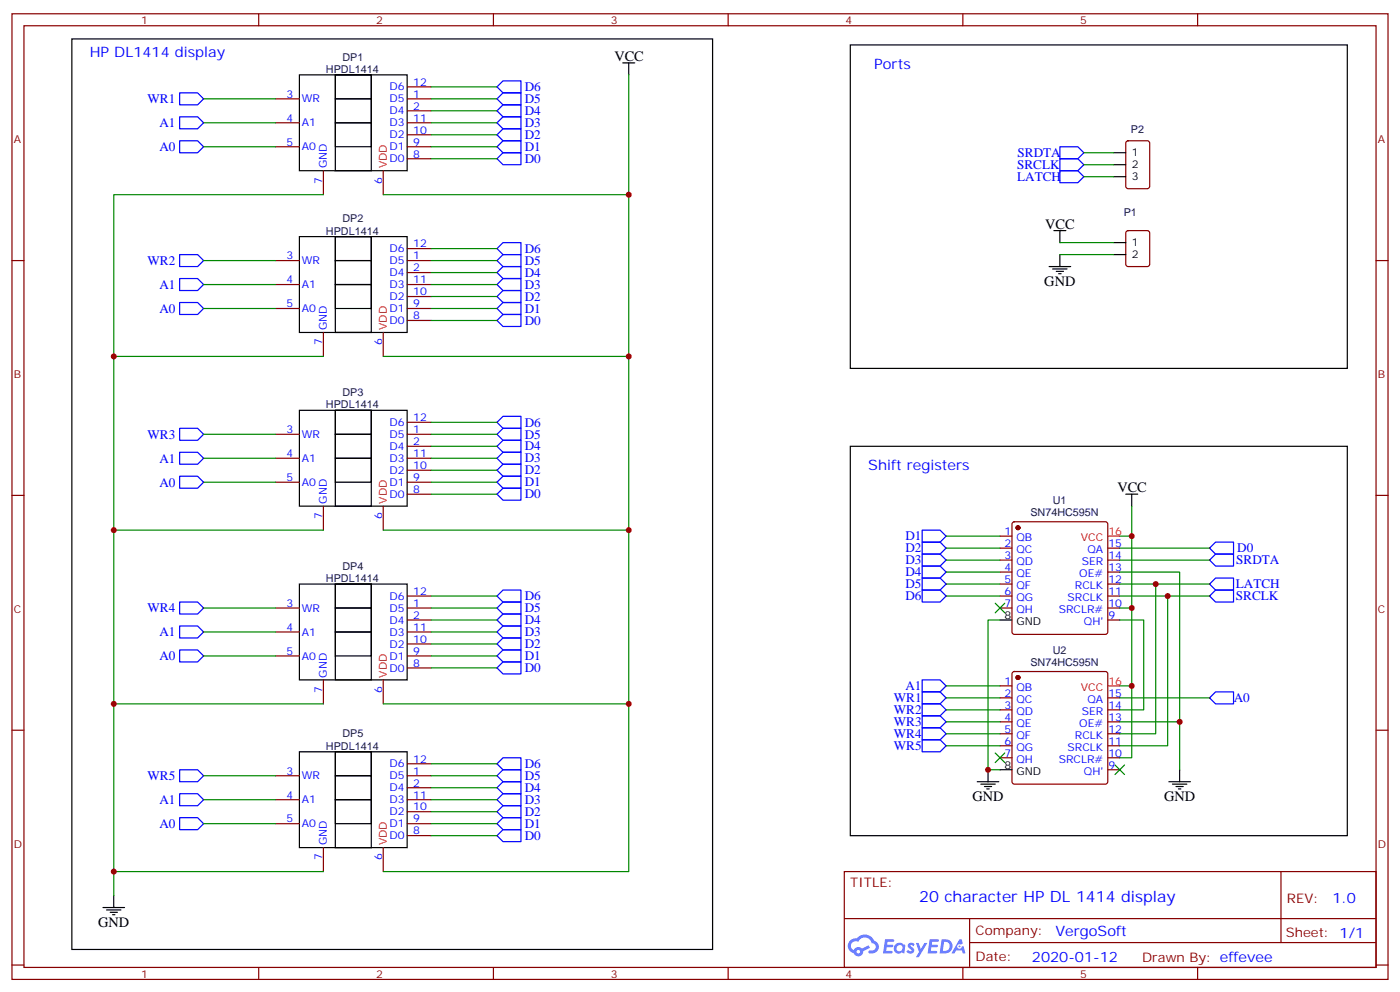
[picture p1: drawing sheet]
<svg xmlns="http://www.w3.org/2000/svg" width="412mm" height="292mm" viewBox="0 0 412 292" stroke-linecap="round" stroke-linejoin="round" font-family="sans-serif">
<path d="M21.2 11.5h188.7v268.1h-188.7zM250.5 13.2h146.4v95.3h-146.4zM250.5 131.4h146.4v114.7h-146.4z" fill="none" stroke="#000" stroke-width=".35"/>
<g fill="none" stroke="#870000" stroke-width=".35">
<path d="M3.5 4.1h405.4v284.3h-405.4zM7.1 7.6h398.2v277.3h-398.2zM76.2 4.1v3.5M145.3 4.1v3.5M214.5 4.1v3.5M283.6 4.1v3.5M352.8 4.1v3.5M3.5 76.7h3.6M405.3 76.7h3.6M3.5 145.9h3.6M405.3 145.9h3.6M3.5 215h3.6"/>
<path d="M405.3 215h3.6M248.7 256.6h156.6v28.3h-156.6zM377.3 256.7v20.8M248.7 270.5h156.5M285.6 277.5h119.6M285.6 270.5v14.1M3.5 284.2h3.6M76.2 284.9v3.5M145.3 284.9v3.5M214.5 284.9v3.5M283.6 284.9v3.5M352.8 284.9v3.5"/>
<path d="M405.3 284.2h3.6"/>
</g>
<g fill="#5487ff">
<path d="M267.7 277.8a1.22 1.22 0 0 1 1.7 .3l-.4 .6a.47 .47 0 0 0-.3-.4 .47 .47 0 0 0-.5 .1l.1 .3a1.14 1.14 0 0 1 .8 1.7 1.14 1.14 0 0 1-1.9 0l-.2-.2 .5-.5 .7 .4a.29 .29 0 0 0 .3-.2 .29 .29 0 0 0-.2-.4 1.04 1.04 0 0 1-.6-1.7z"/>
<path d="M260.7 276.6h2.4l.3 .2-.2 .5h-1.8l-.1 .9h1.5l.3 .3-.3 .4h-1.6l-.2 1.1 1.7 .1 .2 .3-.2 .3h-2.6z"/>
<path d="M273.8 276.6h2.4l.3 .2-.1 .5h-1.8l-.2 .9h1.6l.3 .3-.4 .4h-1.6l-.1 1.1 1.7 .1 .2 .3-.2 .3h-2.6z"/>
<path d="M282.6 276.6h.7l.3 1.2-.6 .3a.69 .69 0 0 0-1 .3 .69 .69 0 0 0 .4 1 .69 .69 0 0 0 .9-.6l.5-.3 .6 2.2h-.8l-.2-.9h-1.8l-.5 .9h-.8z"/>
<path d="M269.8 277.7h.8l.6 1.8 1.1-1.8h.9l-2.6 4.1h-.8l.9-1.5z"/>
<path d="M277.4 276.6l-.6 4.1h1.3a2.11 2.11 0 0 0 2.5-2.1 2.11 2.11 0 0 0-2.5-2zM278.1 277.3a1.39 1.39 0 0 1 1.7 1.4 1.39 1.39 0 0 1-1.8 1.3h-.3z"/>
<path d="M263.7 278.2a1.54 1.54 0 0 0-.1 2.1 1.54 1.54 0 0 0 2.2 .2l.6 .2 .3-2.3-.2-.2-.4-.1a1.49 1.49 0 0 0-2.4 .1zM264 279.2a.94 .94 0 0 1 1.8 0 .94 .94 0 0 1-1.8 0z"/>
<path d="M250.4 276.9a2.18 2.18 0 0 0 1.1 3.8 1.44 1.44 0 0 0 1.6 .9 1.44 1.44 0 0 0 1.2-1.5l2-1-.5-.7-1.9 .9a1.47 1.47 0 0 0-2.4 .5 1.39 1.39 0 0 1-.7-2 1.39 1.39 0 0 1 2-.4 2.12 2.12 0 0 1 2.2-1.3 2.12 2.12 0 0 1 1.9 1.6 1.14 1.14 0 0 1 1.1 1.5 1.14 1.14 0 0 1-1.7 .7 .43 .43 0 0 0-.5 .3 .43 .43 0 0 0 .4 .5 1.98 1.98 0 0 0 2.5-1.2 1.98 1.98 0 0 0-1.2-2.5 3.1 3.1 0 0 0-5.3-.7l-.9 .1zM252.3 280.2a.55 .55 0 0 1 1.1 0 .55 .55 0 0 1-1.1 0z"/>
<circle cx="282.6" cy="278.7" r=".26"/>
</g>
<g fill="none" stroke="#870000" stroke-width=".35">
<path d="M81.1 29.1h7.1M81.1 36.2h7.1M119.9 29.1h7.1M119.9 32.6h7.1M119.9 36.2h7.1M119.9 39.7h7.1M119.9 25.6h7.1M81.1 43.2h7.1M95.2 50.3v7M112.9 50.3v7M119.9 43.2h7.1M119.9 46.7h7.1"/>
<path d="M331.8 41.7l.5-.2h5.7l.6 .4 .1 13-.5 .6-5.9 .1-.6-.5-.1-12.9zM81.1 76.7h7.1M119.9 76.7h7.1M119.9 73.2h7.1M331.8 68.1l.5-.2h5.7l.6 .4 .1 9.5-.5 .6-5.9 .1-.6-.5-.1-9.4zM81.1 83.8h7.1M81.1 90.8h7.1M95.2 97.9v7.1M112.9 97.9v7.1M119.9 80.3h7.1M119.9 83.8h7.1M119.9 90.8h7.1"/>
<path d="M119.9 94.4h7.1M119.9 87.3h7.1M81.1 127.9h7.1M81.1 134.9h7.1M119.9 127.9h7.1M119.9 131.4h7.1M119.9 134.9h7.1M119.9 138.5h7.1M119.9 124.4h7.1M81.1 142h7.1M95.2 149v7.1M112.9 149v7.1"/>
<path d="M119.9 142h7.1M119.9 145.5h7.1M294.6 157.9h3.5M298.3 153.8l.5-.2h26.8l.5 .2 .2 .5v31.8l-.2 .5-.5 .2h-26.8l-.5-.2-.2-.5v-31.8zM81.1 179h7.1M119.9 175.5h7.1M119.9 179h7.1M294.6 161.4h3.5M294.6 164.9h3.5M294.6 168.5h3.5M294.6 172h3.5M294.6 175.5h3.5"/>
<path d="M294.6 179h3.5M326.3 161.4h3.5M326.3 164.9h3.5M326.3 168.5h3.5M326.3 172h3.5M326.3 175.5h3.5M326.3 179h3.5M81.1 186.1h7.1M81.1 193.1h7.1M119.9 182.6h7.1M119.9 186.1h7.1M119.9 193.1h7.1"/>
<path d="M119.9 196.7h7.1M119.9 189.6h7.1M298.3 197.9l.5-.2h26.8l.5 .2 .2 .5v31.8l-.2 .5-.5 .2h-26.8l-.5-.2-.2-.5v-31.8zM326.3 182.6h3.5M95.2 200.2v7.1M112.9 200.2v7.1M294.6 202h3.5M294.6 205.5h3.5M294.6 209h3.5M294.6 212.5h3.5M294.6 216.1h3.5M294.6 219.6h3.5"/>
<path d="M326.3 205.5h3.5M326.3 209h3.5M326.3 212.5h3.5M326.3 216.1h3.5M326.3 219.6h3.5M81.1 228.4h7.1M81.1 235.5h7.1M119.9 228.4h7.1M119.9 232h7.1M119.9 235.5h7.1M119.9 239h7.1M119.9 224.9h7.1"/>
<path d="M294.6 223.1h3.5M326.3 223.1h3.5M326.3 226.7h3.5M81.1 242.5h7.1M95.2 249.6v7M112.9 249.6v7M119.9 242.5h7.1M119.9 246.1h7.1"/>
</g>
<g fill="#870000" stroke="#870000" stroke-width=".35">
<circle cx="299.9" cy="155.4" r=".53"/>
<circle cx="299.9" cy="199.5" r=".53"/>
</g>
<g fill="none" stroke="#000" stroke-width=".35">
<path d="M183.4 18.5h3.6M185.2 18.5v3.5M88.2 22h31.7v28.3h-31.7zM98.8 22h10.6v28.3h-10.6zM98.8 22h10.6v7.1h-10.6zM98.8 29.1h10.6v7.1h-10.6zM98.8 36.2h10.6v7h-10.6zM328.1 45h3.5M328.1 48.5h3.5M328.1 52h3.5M88.2 69.7h31.7v28.2h-31.7zM98.8 69.7h10.6v28.2h-10.6z"/>
<path d="M98.8 69.7h10.6v7h-10.6zM98.8 76.7h10.6v7.1h-10.6zM309 78.5h6.4M310.1 79.2h4.2M310.4 67.9h3.6M311.1 79.9h2.2M312.2 67.9v3.5M312.2 75v3.5M328.1 71.4h3.5M328.1 75h3.5M98.8 83.8h10.6v7h-10.6zM311.9 80.6h.7"/>
<path d="M88.2 120.8h31.7v28.2h-31.7zM98.8 120.8h10.6v28.2h-10.6zM98.8 120.8h10.6v7.1h-10.6zM98.8 127.9h10.6v7h-10.6zM98.8 134.9h10.6v7.1h-10.6zM331.6 145.5h3.5M333.4 145.5v3.5M88.2 172h31.7v28.2h-31.7zM98.8 172h10.6v28.2h-10.6zM98.8 172h10.6v7h-10.6zM98.8 179h10.6v7.1h-10.6zM98.8 186.1h10.6v7h-10.6z"/>
<path d="M294.6 182.6h3.5M88.2 221.4h31.7v28.2h-31.7zM98.8 221.4h10.6v28.2h-10.6zM98.8 221.4h10.6v7h-10.6zM98.8 228.4h10.6v7.1h-10.6zM98.8 235.5h10.6v7h-10.6zM287.9 230.2h6.3M288.9 230.9h4.3M290 231.6h2.1M290.7 232.3h.7M291 226.7v3.5M294.6 226.7h3.5"/>
<path d="M344.3 230.2h6.4M345.4 230.9h4.2M346.4 231.6h2.1M347.1 232.3h.7M347.5 226.7v3.5M30.3 267.2h6.4M31.4 267.9h4.2M32.5 268.6h2.1M33.2 269.3h.7M33.5 263.7v3.5"/>
</g>
<path d="M326.3 157.9h3.5M326.3 202h3.5" fill="none" stroke="#f00" stroke-width=".35"/>
<g fill="none" stroke="#00f" stroke-width=".35">
<path d="M52.9 27.3h5.3l1.8 1.8-1.8 1.8h-5.3zM52.9 34.4h5.3l1.8 1.8-1.8 1.7h-5.3zM146.4 39.7l1.8-1.8h5.3v3.6h-5.3zM146.4 36.2l1.8-1.8h5.3v3.5h-5.3zM146.4 29.1l1.8-1.8h5.3v3.6h-5.3zM146.4 25.6l1.8-1.8h5.3v3.5h-5.3zM148.2 30.9h5.3v3.5h-5.3l-1.8-1.8zM52.9 41.5h5.3l1.8 1.7-1.8 1.8h-5.3zM146.4 46.7l1.8-1.7h5.3v3.5h-5.3zM146.4 43.2l1.8-1.7h5.3v3.5h-5.3zM312.2 43.2h5.3l1.8 1.8-1.8 1.7h-5.3zM312.2 46.7h5.3l1.8 1.8-1.8 1.8h-5.3z"/>
<path d="M312.2 50.3h5.3l1.8 1.7-1.8 1.8h-5.3zM52.9 75h5.3l1.8 1.7-1.8 1.8h-5.3zM146.4 73.2l1.8-1.8h5.3v3.6h-5.3zM146.4 76.7l1.8-1.7h5.3v3.5h-5.3zM52.9 89.1h5.3l1.8 1.7-1.8 1.8h-5.3zM52.9 82h5.3l1.8 1.8-1.8 1.7h-5.3zM146.4 80.3l1.8-1.8h5.3v3.5h-5.3zM146.4 83.8l1.8-1.8h5.3v3.5h-5.3zM146.4 87.3l1.8-1.8h5.3v3.6h-5.3zM146.4 90.8l1.8-1.7h5.3v3.5h-5.3zM146.4 94.4l1.8-1.8h5.3v3.5h-5.3zM52.9 133.2h5.3l1.8 1.7-1.8 1.8h-5.3z"/>
<path d="M52.9 126.1h5.3l1.8 1.8-1.8 1.7h-5.3zM146.4 124.4l1.8-1.8h5.3v3.5h-5.3zM146.4 127.9l1.8-1.8h5.3v3.5h-5.3zM146.4 131.4l1.8-1.8h5.3v3.6h-5.3zM146.4 134.9l1.8-1.7h5.3v3.5h-5.3zM146.4 138.5l1.8-1.8h5.3v3.5h-5.3zM52.9 140.2h5.3l1.8 1.8-1.8 1.8h-5.3zM146.4 142l1.8-1.8h5.3v3.6h-5.3zM146.4 145.5l1.8-1.7h5.3v3.5h-5.3zM271.6 159.6h5.3l1.8 1.8-1.8 1.8h-5.3zM271.6 156.1h5.3l1.8 1.8-1.8 1.7h-5.3zM358.1 159.6h5.3v3.6h-5.3l-1.8-1.8z"/>
<path d="M52.9 177.3h5.3l1.8 1.7-1.8 1.8h-5.3zM146.4 175.5l1.8-1.8h5.3v3.6h-5.3zM146.4 179l1.8-1.7h5.3v3.5h-5.3zM271.6 163.2h5.3l1.8 1.7-1.8 1.8h-5.3zM271.6 166.7h5.3l1.8 1.8-1.8 1.7h-5.3zM271.6 170.2h5.3l1.8 1.8-1.8 1.7h-5.3zM271.6 173.7h5.3l1.8 1.8-1.8 1.8h-5.3zM356.3 164.9l1.8-1.7h5.3v3.5h-5.3zM356.3 172l1.8-1.8h5.3v3.5h-5.3zM356.3 175.5l1.8-1.8h5.3v3.6h-5.3zM52.9 191.4h5.3l1.8 1.7-1.8 1.8h-5.3zM52.9 184.3h5.3l1.8 1.8-1.8 1.8h-5.3z"/>
<path d="M146.4 182.6l1.8-1.8h5.3v3.5h-5.3zM146.4 186.1l1.8-1.8h5.3v3.6h-5.3zM146.4 193.1l1.8-1.7h5.3v3.5h-5.3zM146.4 196.7l1.8-1.8h5.3v3.5h-5.3zM148.2 187.9h5.3v3.5h-5.3l-1.8-1.8zM271.6 200.2h5.3l1.8 1.8-1.8 1.7h-5.3zM271.6 203.7h5.3l1.8 1.8-1.8 1.8h-5.3zM271.6 207.3h5.3l1.8 1.7-1.8 1.8h-5.3zM271.6 210.8h5.3l1.8 1.7-1.8 1.8h-5.3zM271.6 214.3h5.3l1.8 1.8-1.8 1.7h-5.3zM271.6 217.8h5.3l1.8 1.8-1.8 1.8h-5.3zM356.3 205.5l1.8-1.8h5.3v3.6h-5.3z"/>
<path d="M52.9 233.7h5.3l1.8 1.8-1.8 1.7h-5.3zM52.9 226.7h5.3l1.8 1.7-1.8 1.8h-5.3zM146.4 224.9l1.8-1.8h5.3v3.6h-5.3zM146.4 228.4l1.8-1.7h5.3v3.5h-5.3zM146.4 232l1.8-1.8h5.3v3.5h-5.3zM146.4 235.5l1.8-1.8h5.3v3.5h-5.3zM146.4 239l1.8-1.8h5.3v3.6h-5.3zM52.9 240.8h5.3l1.8 1.7-1.8 1.8h-5.3zM146.4 242.5l1.8-1.7h5.3v3.5h-5.3zM146.4 246.1l1.8-1.8h5.3v3.5h-5.3z"/>
</g>
<g fill="none" stroke="#008700" stroke-width=".35">
<path d="M60 29.1h21.1M60 36.2h21.1M127 25.6h19.4M127 29.1h19.4M127 32.6h19.4M127 36.2h19.4M127 39.7h19.4M185.2 22v234.6h-72.3M60 43.2h21.1M95.2 57.3h-61.7v206.4M112.9 57.3h72.3M127 43.2h19.4"/>
<path d="M127 46.7h19.4M319.3 45h8.8M319.3 48.5h8.8M319.3 52h8.8M60 76.7h21.1M127 76.7h19.4M127 73.2h19.4M312.2 71.4h15.9M312.2 75h15.9M60 90.8h21.1M60 83.8h21.1M127 80.3h19.4"/>
<path d="M127 94.4h19.4M127 90.8h19.4M127 87.3h19.4M127 83.8h19.4M33.5 105h61.7M112.9 105h72.3M60 134.9h21.1M60 127.9h21.1M127 138.5h19.4M127 134.9h19.4M127 131.4h19.4M127 127.9h19.4"/>
<path d="M127 124.4h19.4M33.5 156.1h61.7M60 142h21.1M112.9 156.1h72.3M127 145.5h19.4M127 142h19.4M278.7 157.9h15.9M329.8 157.9h3.6v44.1h-3.6M333.4 149v8.9M60 179h21.1M127 175.5h19.4M127 179h19.4"/>
<path d="M278.7 161.4h15.9M278.7 164.9h15.9M278.7 168.5h15.9M278.7 172h15.9M278.7 175.5h15.9M329.8 168.5h17.7v44h-17.7M329.8 161.4h26.5M329.8 164.9h26.5M329.8 172h26.5M329.8 175.5h26.5M329.8 179h3.6M340.4 172v44.1h-10.6"/>
<path d="M344 175.5v44.1h-14.2M60 193.1h21.1M60 186.1h21.1M127 196.7h19.4M127 193.1h19.4M127 189.6h19.4M127 186.1h19.4M127 182.6h19.4M294.6 182.6h-3.6v44.1h3.6M329.8 182.6h7.1v26.4h-7.1M33.5 207.3h61.7M112.9 207.3h72.3"/>
<path d="M278.7 205.5h15.9M278.7 202h15.9M278.7 209h15.9M278.7 212.5h15.9M278.7 216.1h15.9M278.7 219.6h15.9M329.8 205.5h26.5M333.4 202v21.1h-3.6M347.5 212.5v14.2M60 228.4h21.1M60 235.5h21.1M127 224.9h19.4"/>
<path d="M127 228.4h19.4M127 232h19.4M127 235.5h19.4M127 239h19.4M33.5 256.6h61.7M60 242.5h21.1M127 242.5h19.4M127 246.1h19.4"/>
</g>
<g fill="#c00">
<circle cx="185.2" cy="156.1" r=".88"/>
<circle cx="333.4" cy="157.9" r=".88"/>
<circle cx="347.5" cy="212.5" r=".88"/>
<circle cx="333.4" cy="179" r=".88"/>
<circle cx="344" cy="175.5" r=".88"/>
<circle cx="291" cy="226.7" r=".88"/>
<circle cx="340.4" cy="172" r=".88"/>
<circle cx="333.4" cy="202" r=".88"/>
<circle cx="185.2" cy="57.3" r=".88"/>
<circle cx="185.2" cy="105" r=".88"/>
<circle cx="185.2" cy="207.3" r=".88"/>
<circle cx="33.5" cy="105" r=".88"/>
<circle cx="33.5" cy="156.1" r=".88"/>
<circle cx="33.5" cy="207.3" r=".88"/>
<circle cx="33.5" cy="256.6" r=".88"/>
</g>
<g fill="#c00" stroke="#008700" stroke-width=".35">
<path d="M293.2 177.6l2.8 2.8zM296 177.6l-2.8 2.8z"/>
<path d="M293.2 221.7l2.8 2.8zM293.2 224.5l2.8-2.8z"/>
<path d="M328.4 225.2l2.9 2.9zM331.3 225.2l-2.9 2.9z"/>
</g>
<text font-size="4.6" fill="#00f" x="270.8" y="265.7">20 character HP DL 1414 display</text>
<g font-size="4.2" fill="#00f">
<text x="26.5" y="16.8">HP DL1414 display</text>
<text x="257.5" y="20.3">Ports</text>
<text x="255.8" y="138.5">Shift registers</text>
<text x="392.5" y="265.9">1.0</text>
<text x="310.9" y="275.5">VergoSoft</text>
<text x="304" y="283.3">2020-01-12</text>
</g>
<g font-size="4.2">
<text x="181" y="17.8">VCC</text>
<text x="307.9" y="67.5">VCC</text>
<text x="307.6" y="84.1">GND</text>
<text x="329.1" y="144.8">VCC</text>
<text x="286.5" y="235.8">GND</text>
<text x="342.9" y="235.8">GND</text>
<text x="28.9" y="272.9">GND</text>
</g>
<g font-size="3.9" fill="#00f">
<text x="154.6" y="26.8">D6</text>
<text x="43.4" y="30.4">WR1</text>
<text x="154.6" y="33.9">D4</text>
<text x="154.6" y="30.3">D5</text>
<text x="47" y="37.5">A1</text>
<text x="154.6" y="40.9">D2</text>
<text x="154.6" y="37.4">D3</text>
<text x="47" y="44.5">A0</text>
<text x="154.6" y="48">D0</text>
<text x="154.6" y="44.5">D1</text>
<text x="299.7" y="46.2">SRDTA</text>
<text x="299.6" y="49.7">SRCLK</text>
<text x="299.6" y="53.3">LATCH</text>
<text x="154.6" y="74.4">D6</text>
<text x="154.6" y="78">D5</text>
<text x="43.4" y="78">WR2</text>
<text x="154.6" y="81.5">D4</text>
<text x="47" y="85.1">A1</text>
<text x="154.6" y="85">D3</text>
<text x="154.6" y="88.6">D2</text>
<text x="47" y="92.1">A0</text>
<text x="154.6" y="92.1">D1</text>
<text x="154.6" y="95.6">D0</text>
<text x="154.6" y="125.6">D6</text>
<text x="43.4" y="129.2">WR3</text>
<text x="154.6" y="129.1">D5</text>
<text x="47" y="136.2">A1</text>
<text x="154.6" y="132.7">D4</text>
<text x="154.6" y="136.2">D3</text>
<text x="47" y="143.3">A0</text>
<text x="154.6" y="139.7">D2</text>
<text x="154.6" y="143.2">D1</text>
<text x="154.6" y="146.8">D0</text>
<text x="266.7" y="159.1">D1</text>
<text x="266.7" y="162.6">D2</text>
<text x="266.7" y="166.2">D3</text>
<text x="364.2" y="166.2">SRDTA</text>
<text x="364.5" y="162.6">D0</text>
<text x="266.7" y="169.7">D4</text>
<text x="266.7" y="173.2">D5</text>
<text x="364.1" y="173.2">LATCH</text>
<text x="154.6" y="176.7">D6</text>
<text x="266.7" y="176.7">D6</text>
<text x="364.1" y="176.7">SRCLK</text>
<text x="43.4" y="180.3">WR4</text>
<text x="154.6" y="180.3">D5</text>
<text x="154.6" y="183.8">D4</text>
<text x="47" y="187.4">A1</text>
<text x="154.6" y="187.3">D3</text>
<text x="154.6" y="190.9">D2</text>
<text x="47" y="194.4">A0</text>
<text x="154.6" y="194.4">D1</text>
<text x="154.6" y="197.9">D0</text>
<text x="266.7" y="203.2">A1</text>
<text x="263.3" y="206.7">WR1</text>
<text x="363.4" y="206.7">A0</text>
<text x="263.3" y="210.3">WR2</text>
<text x="263.3" y="213.8">WR3</text>
<text x="263.3" y="217.3">WR4</text>
<text x="263.3" y="220.8">WR5</text>
<text x="154.6" y="226.1">D6</text>
<text x="43.4" y="229.7">WR5</text>
<text x="154.6" y="229.7">D5</text>
<text x="154.6" y="233.2">D4</text>
<text x="47" y="236.8">A1</text>
<text x="154.6" y="236.7">D3</text>
<text x="47" y="243.8">A0</text>
<text x="154.6" y="240.2">D2</text>
<text x="154.6" y="243.8">D1</text>
<text x="154.6" y="247.3">D0</text>
</g>
<g font-size="3.9" fill="#800">
<text x="250.5" y="261.2">TITLE:</text>
<text x="379.1" y="265.9">REV:</text>
<text x="287.4" y="275.4">Company:</text>
<text x="378.7" y="276">Sheet: 1/1</text>
<text x="287.4" y="283.1">Date:</text>
<text x="336.4" y="283.2">Drawn By: effevee</text>
</g>
<g font-size="3.2" fill="#800">
<text x="41.6" y="7.1">1</text>
<text x="110.8" y="7.1">2</text>
<text x="179.9" y="7.1">3</text>
<text x="249.1" y="7.1">4</text>
<text x="318.2" y="7.1">5</text>
<text x="4.1" y="42.2">A</text>
<text x="405.9" y="42.2">A</text>
<text x="4.1" y="111.3">B</text>
<text x="405.9" y="111.3">B</text>
<text x="4.1" y="180.4">C</text>
<text x="405.9" y="180.4">C</text>
<text x="4.1" y="249.6">D</text>
<text x="405.9" y="249.6">D</text>
<text x="41.6" y="287.9">1</text>
<text x="110.8" y="287.9">2</text>
<text x="179.9" y="287.9">3</text>
<text x="249.1" y="287.9">4</text>
<text x="318.2" y="287.9">5</text>
</g>
<g font-size="3.2" fill="#000080">
<text x="100.9" y="17.8">DP1</text>
<text x="96" y="21.4">HPDL1414</text>
<text x="333.1" y="39.1">P2</text>
<text x="100.9" y="65.4">DP2</text>
<text x="331" y="63.6">P1</text>
<text x="96" y="69.1">HPDL1414</text>
<text x="100.9" y="116.6">DP3</text>
<text x="96" y="120.2">HPDL1414</text>
<text x="310.1" y="148.4">U1</text>
<text x="303.5" y="151.9">SN74HC595N</text>
<text x="100.9" y="167.7">DP4</text>
<text x="96" y="171.4">HPDL1414</text>
<text x="303.5" y="196">SN74HC595N</text>
<text x="310.1" y="192.5">U2</text>
<text x="96" y="220.8">HPDL1414</text>
<text x="100.9" y="217.1">DP5</text>
</g>
<g font-size="3.2" fill="#00f">
<text x="84.4" y="28.8">3</text>
<text x="114.8" y="26.6">D6</text>
<text x="121.7" y="28.8">1</text>
<text x="121.7" y="25.2">12</text>
<text x="84.4" y="35.8">4</text>
<text x="88.9" y="30.2">WR</text>
<text x="114.8" y="30.2">D5</text>
<text x="114.8" y="33.7">D4</text>
<text x="121.7" y="32.3">2</text>
<text x="121.7" y="35.8">11</text>
<text x="88.9" y="37.2">A1</text>
<text x="114.8" y="40.7">D2</text>
<text x="114.8" y="37.2">D3</text>
<text x="121.7" y="39.3">10</text>
<text x="84.4" y="42.9">5</text>
<text x="88.9" y="44.3">A0</text>
<text x="114.8" y="47.8">D0</text>
<text x="114.8" y="44.3">D1</text>
<text x="121.7" y="46.4">8</text>
<text x="121.7" y="42.9">9</text>
<text x="96.3" y="49.6" transform="rotate(-90 96.3 49.6)">GND</text>
<text x="94.9" y="54.1" transform="rotate(-90 94.9 54.1)">7</text>
<text x="112.5" y="54.1" transform="rotate(-90 112.5 54.1)">6</text>
<text x="84.4" y="76.4">3</text>
<text x="88.9" y="77.8">WR</text>
<text x="114.8" y="77.8">D5</text>
<text x="114.8" y="74.3">D6</text>
<text x="121.7" y="76.4">1</text>
<text x="121.7" y="72.8">12</text>
<text x="84.4" y="83.4">4</text>
<text x="114.8" y="81.3">D4</text>
<text x="121.7" y="79.9">2</text>
<text x="121.7" y="83.4">11</text>
<text x="88.9" y="84.8">A1</text>
<text x="114.8" y="88.4">D2</text>
<text x="114.8" y="84.8">D3</text>
<text x="121.7" y="87">10</text>
<text x="84.4" y="90.5">5</text>
<text x="88.9" y="91.9">A0</text>
<text x="114.8" y="95.4">D0</text>
<text x="114.8" y="91.9">D1</text>
<text x="121.7" y="94">8</text>
<text x="121.7" y="90.5">9</text>
<text x="94.9" y="101.7" transform="rotate(-90 94.9 101.7)">7</text>
<text x="96.3" y="97.2" transform="rotate(-90 96.3 97.2)">GND</text>
<text x="112.5" y="101.7" transform="rotate(-90 112.5 101.7)">6</text>
<text x="114.8" y="125.4">D6</text>
<text x="121.7" y="124">12</text>
<text x="84.4" y="127.5">3</text>
<text x="88.9" y="128.9">WR</text>
<text x="114.8" y="128.9">D5</text>
<text x="121.7" y="127.5">1</text>
<text x="121.7" y="131.1">2</text>
<text x="84.4" y="134.6">4</text>
<text x="88.9" y="136">A1</text>
<text x="114.8" y="132.5">D4</text>
<text x="114.8" y="136">D3</text>
<text x="121.7" y="134.6">11</text>
<text x="84.4" y="141.6">5</text>
<text x="88.9" y="143.1">A0</text>
<text x="114.8" y="143.1">D1</text>
<text x="114.8" y="139.5">D2</text>
<text x="121.7" y="141.6">9</text>
<text x="121.7" y="138.1">10</text>
<text x="96.3" y="148.3" transform="rotate(-90 96.3 148.3)">GND</text>
<text x="114.8" y="146.6">D0</text>
<text x="121.7" y="145.2">8</text>
<text x="94.9" y="152.8" transform="rotate(-90 94.9 152.8)">7</text>
<text x="112.5" y="152.8" transform="rotate(-90 112.5 152.8)">6</text>
<text x="295.9" y="157.5">1</text>
<text x="295.9" y="161">2</text>
<text x="299.4" y="159.3">QB</text>
<text x="326.5" y="161">15</text>
<text x="295.9" y="164.6">3</text>
<text x="299.4" y="162.8">QC</text>
<text x="299.4" y="166.3">QD</text>
<text x="318.6" y="166.3">SER</text>
<text x="320.3" y="162.8">QA</text>
<text x="326.5" y="164.6">14</text>
<text x="295.9" y="168.1">4</text>
<text x="295.9" y="171.6">5</text>
<text x="299.4" y="169.9">QE</text>
<text x="299.4" y="173.4">QF</text>
<text x="316.6" y="173.4">RCLK</text>
<text x="317.9" y="169.9">OE#</text>
<text x="326.5" y="171.6">12</text>
<text x="326.5" y="168.1">13</text>
<text x="84.4" y="178.7">3</text>
<text x="114.8" y="176.6">D6</text>
<text x="121.7" y="178.7">1</text>
<text x="121.7" y="175.2">12</text>
<text x="295.9" y="175.2">6</text>
<text x="295.9" y="178.7">7</text>
<text x="299.4" y="176.9">QG</text>
<text x="314.5" y="176.9">SRCLK</text>
<text x="326.5" y="178.7">10</text>
<text x="326.5" y="175.2">11</text>
<text x="84.4" y="185.7">4</text>
<text x="88.9" y="180.1">WR</text>
<text x="114.8" y="180.1">D5</text>
<text x="114.8" y="183.6">D4</text>
<text x="121.7" y="182.2">2</text>
<text x="121.7" y="185.7">11</text>
<text x="299.4" y="180.4">QH</text>
<text x="311.9" y="180.4">SRCLR#</text>
<text x="319.3" y="184">QH'</text>
<text x="326.5" y="182.2">9</text>
<text x="88.9" y="187.1">A1</text>
<text x="114.8" y="190.7">D2</text>
<text x="114.8" y="187.1">D3</text>
<text x="121.7" y="189.3">10</text>
<text x="84.4" y="192.8">5</text>
<text x="88.9" y="194.2">A0</text>
<text x="114.8" y="197.7">D0</text>
<text x="114.8" y="194.2">D1</text>
<text x="121.7" y="196.3">8</text>
<text x="121.7" y="192.8">9</text>
<text x="94.9" y="204" transform="rotate(-90 94.9 204)">7</text>
<text x="96.3" y="199.5" transform="rotate(-90 96.3 199.5)">GND</text>
<text x="112.5" y="204" transform="rotate(-90 112.5 204)">6</text>
<text x="295.9" y="201.6">1</text>
<text x="299.4" y="203.4">QB</text>
<text x="295.9" y="205.1">2</text>
<text x="295.9" y="208.7">3</text>
<text x="299.4" y="206.9">QC</text>
<text x="320.3" y="206.9">QA</text>
<text x="326.5" y="208.7">14</text>
<text x="326.5" y="205.1">15</text>
<text x="295.9" y="212.2">4</text>
<text x="295.9" y="215.7">5</text>
<text x="299.4" y="210.4">QD</text>
<text x="299.4" y="214">QE</text>
<text x="317.9" y="214">OE#</text>
<text x="318.6" y="210.4">SER</text>
<text x="326.5" y="215.7">12</text>
<text x="326.5" y="212.2">13</text>
<text x="295.9" y="219.3">6</text>
<text x="299.4" y="217.5">QF</text>
<text x="299.4" y="221">QG</text>
<text x="314.5" y="221">SRCLK</text>
<text x="316.6" y="217.5">RCLK</text>
<text x="326.5" y="219.3">11</text>
<text x="114.8" y="226">D6</text>
<text x="121.7" y="224.5">12</text>
<text x="295.9" y="222.8">7</text>
<text x="299.4" y="224.5">QH</text>
<text x="311.9" y="224.5">SRCLR#</text>
<text x="326.5" y="226.3">9</text>
<text x="326.5" y="222.8">10</text>
<text x="84.4" y="228.1">3</text>
<text x="88.9" y="229.5">WR</text>
<text x="114.8" y="229.5">D5</text>
<text x="114.8" y="233">D4</text>
<text x="121.7" y="228.1">1</text>
<text x="121.7" y="231.6">2</text>
<text x="319.3" y="228.1">QH'</text>
<text x="84.4" y="235.1">4</text>
<text x="88.9" y="236.5">A1</text>
<text x="114.8" y="236.5">D3</text>
<text x="121.7" y="238.7">10</text>
<text x="121.7" y="235.1">11</text>
<text x="84.4" y="242.2">5</text>
<text x="88.9" y="243.6">A0</text>
<text x="114.8" y="243.6">D1</text>
<text x="114.8" y="240.1">D2</text>
<text x="121.7" y="245.7">8</text>
<text x="121.7" y="242.2">9</text>
<text x="96.3" y="248.9" transform="rotate(-90 96.3 248.9)">GND</text>
<text x="114.8" y="247.1">D0</text>
<text x="94.9" y="253.4" transform="rotate(-90 94.9 253.4)">7</text>
<text x="112.5" y="253.4" transform="rotate(-90 112.5 253.4)">6</text>
</g>
<g font-size="3.2">
<text x="333.4" y="46">1</text>
<text x="333.4" y="49.6">2</text>
<text x="333.4" y="53.1">3</text>
<text x="333.4" y="72.5">1</text>
<text x="333.4" y="76">2</text>
<text x="295.9" y="182.2">8</text>
<text x="299.4" y="184">GND</text>
<text x="295.9" y="226.3">8</text>
<text x="299.4" y="228.1">GND</text>
</g>
<g font-size="3.2" fill="#f00">
<text x="113.9" y="49.6" transform="rotate(-90 113.9 49.6)">VDD</text>
<text x="113.9" y="97.2" transform="rotate(-90 113.9 97.2)">VDD</text>
<text x="113.9" y="148.3" transform="rotate(-90 113.9 148.3)">VDD</text>
<text x="318.4" y="159.3">VCC</text>
<text x="326.5" y="157.5">16</text>
<text x="113.9" y="199.5" transform="rotate(-90 113.9 199.5)">VDD</text>
<text x="318.4" y="203.4">VCC</text>
<text x="326.5" y="201.6">16</text>
<text x="113.9" y="248.9" transform="rotate(-90 113.9 248.9)">VDD</text>
</g>
</svg>
